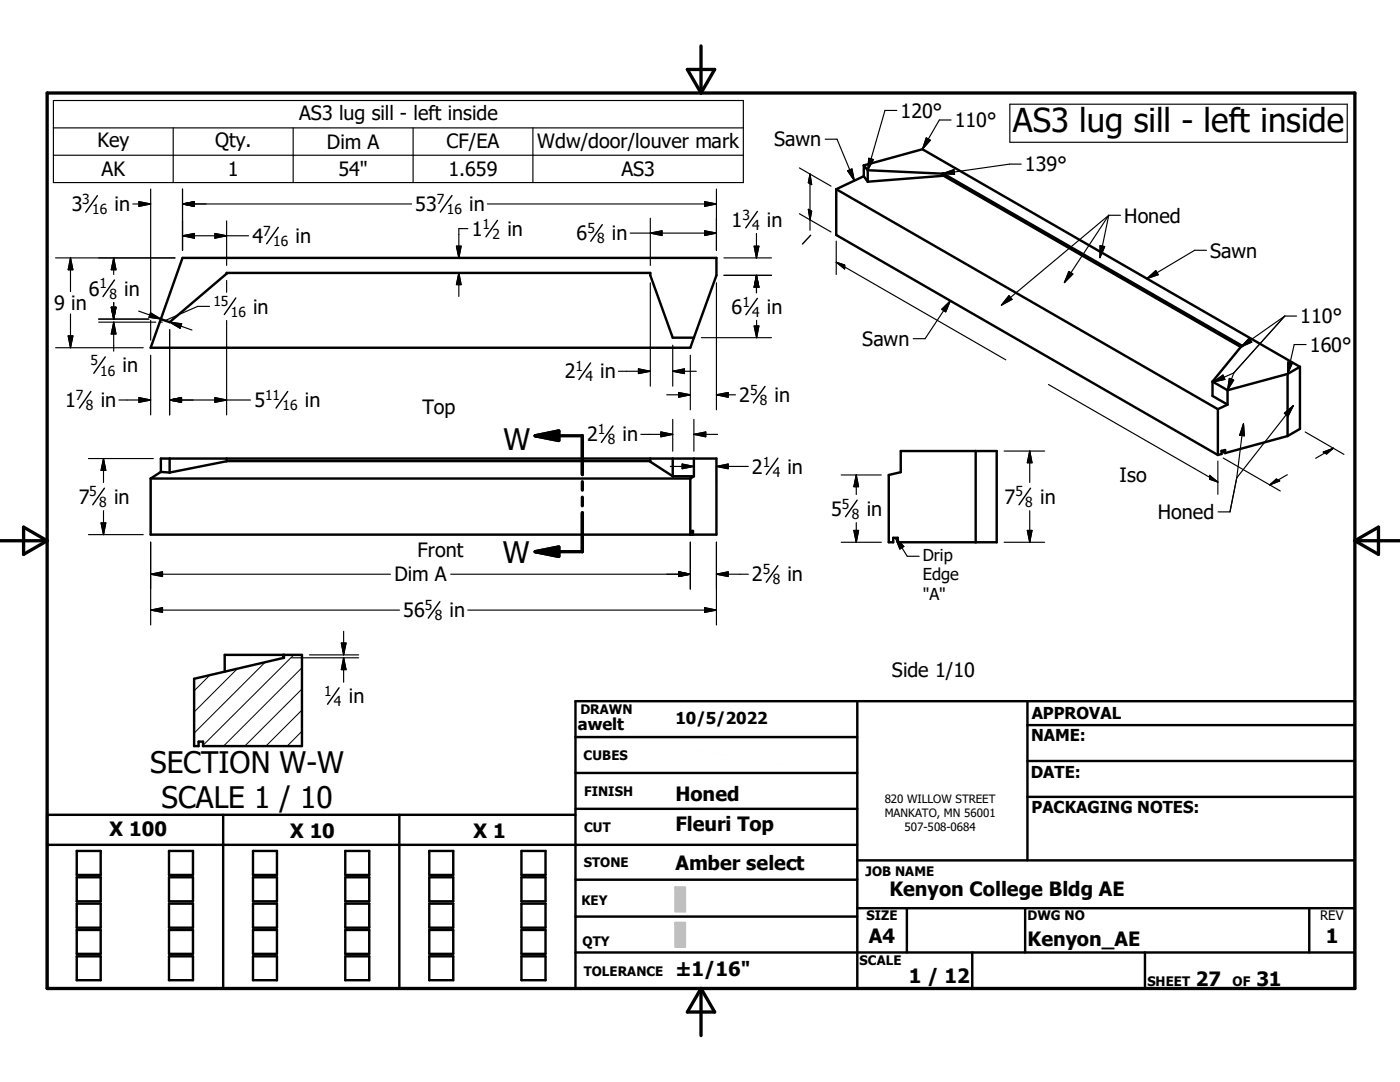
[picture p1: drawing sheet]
<svg xmlns="http://www.w3.org/2000/svg" width="279mm" height="216mm" viewBox="0 0 279 216" stroke-linecap="round" stroke-linejoin="round" font-family="sans-serif">
<path d="M41.9 134.7l-3.2 3.2M47.4 133.4l-8.7 8.7M52.9 132.1l-14.2 14.2M58.6 130.7l-18.1 18M60.3 137.5l-11.5 11.4M60.3 133.2l-15.7 15.7M60.3 145.9l-3 3M60.3 141.7l-7.2 7.2" fill="none" stroke="#000" stroke-width=".2"/>
<g fill="none" stroke="#000" stroke-width=".48">
<path d="M166.9 37.8v9.1l76.2 43.9M166.9 37.8l76.2 43.8M172.4 35.2l-5.5 2.6M172.4 33v2.2M172.4 33l11.7-3.2 75.3 43.4M172.4 33l.8 1M172.4 35.2l.8 1.1M173.2 34l14.9 .7M173.2 34v2.3M188.1 35.1l-14.9 1.2M188.1 34.7v.4M188.2 34.6l-.1 .1"/>
<path d="M188.2 34.6l59.8 34.4-.4 .2M188.2 35l59.4 34.2M188.2 35l-.1 .1M188.2 34.6v.4M36.4 51.5h106.6v3.4l-5.2 14.5h-107.7zM32.1 63.7l1.8 .6 11.4-9.7-.1-.1h84.6v.4l4.5 12.5h4.2M242 76.1l3 1.8M242 76.1v2.9l3 1.7M245 77.9v2.8M247.6 69.2l-5.6 6.9M257 74.6l-12 3.3M257 74.6v12.4"/>
<path d="M259.4 73.2l-2.4 1.4M259.4 73.2v12.4l-2.4 1.4M30.1 95.5h107.7M32.1 94.2v-2.7h110.9v15.2h-112.9v-11.2M32.1 94.2l-2 1.3M32.1 94.2l1.8 .1M33.9 91.5v2.8M45.3 92h84.5M45.3 91.5v.5l-11.4 2.3M129.8 91.5v.6l4.5 2.9M134.3 95h4.2M134.3 91.5v3.5"/>
<path d="M137.8 95.5v11.2M138.5 95l-.7 .5M138.5 91.5v3.5M179.8 90h19.1v18.2h-19.7v-.9h-.9v.9h-.9v-13.4l2.4-.6zM194.7 90v18.2M243.1 81.6v9.2M243.8 90v.6l-.7 .2M243.8 90l.7-.2v.6M243.8 90l.7 .4M245 80.7l-1.9 .9M257 87l-12.5 3.4M138 106.7v-.8h.3v.8"/>
<path d="M56.5 130.7v.6M56.7 130.7v.6l-18 4.1v13.5h.9v-.9h.9v.9h19.8v-18.2h-15.5v3.3M171.1 139.9v57.3M205 139.9v31.8M114.8 147.1h56.3M114.8 154.2h56.3M205 159h65.4M205 144.7h65.4M205 151.8h65.4M9.4 168.6h161.7M15.3 169.8h4.8v4.8h-4.8zM15.3 175.1h4.8v4.8h-4.8z"/>
<path d="M33.7 169.8h4.8v4.8h-4.8zM33.7 175.1h4.8v4.8h-4.8zM44.5 162.6v34.6M50.5 169.8h4.8v4.8h-4.8zM50.5 175.1h4.8v4.8h-4.8zM68.9 169.8h4.8v4.8h-4.8zM68.9 175.1h4.8v4.8h-4.8zM79.7 162.6v34.6M85.7 169.8h4.8v4.8h-4.8zM85.7 175.1h4.8v4.8h-4.8zM104.1 169.8h4.8v4.8h-4.8zM104.1 175.1h4.8v4.8h-4.8z"/>
<path d="M114.8 162.6h-105.4v34.6h261v-57.3h-155.6v57.3M114.8 175.5h56.3M114.8 161.4h56.3M171.1 171.7h99.3M15.3 180.3h4.8v4.8h-4.8zM15.3 185.6h4.8v4.7h-4.8zM15.3 190.8h4.8v4.8h-4.8zM33.7 185.6h4.8v4.7h-4.8zM33.7 190.8h4.8v4.8h-4.8zM33.7 180.3h4.8v4.8h-4.8zM50.5 185.6h4.8v4.7h-4.8zM50.5 190.8h4.8v4.8h-4.8z"/>
<path d="M50.5 180.3h4.8v4.8h-4.8zM68.9 185.6h4.8v4.7h-4.8zM68.9 190.8h4.8v4.8h-4.8zM68.9 180.3h4.8v4.8h-4.8zM85.7 185.6h4.8v4.7h-4.8zM85.7 190.8h4.8v4.8h-4.8zM85.7 180.3h4.8v4.8h-4.8zM104.1 185.6h4.8v4.7h-4.8zM104.1 190.8h4.8v4.8h-4.8zM104.1 180.3h4.8v4.8h-4.8zM114.8 182.9h56.3M114.8 190.1h155.6"/>
<path d="M171.1 181.2h99.3M181 181.2v8.9M194 190.1v7.1M204.6 181.2v8.9M228.5 190.1v7.1M261.3 181.2v8.9"/>
</g>
<g fill="none" stroke="#000" stroke-width=".66">
<path d="M9.4 18.6h261v178.6h-261zM137.2 13.9h5.4l-2.7 4.7zM139.9 9.2v9.4M106.8 87h9.4v7.7M106.8 87l4.7-1v1.9zM116.2 96.1v1.7M116.2 99.2v1.7M0 107.9h9.4M4.7 105.2l4.7 2.7-4.7 2.7zM106.8 110.1l4.7-1v1.9zM116.2 102.3v7.8h-9.4M270.4 107.9h9"/>
<path d="M270.4 107.9l4.7-2.7v5.4zM139.9 197.2v9.4M139.9 197.2l2.7 4.7h-5.4z"/>
</g>
<g fill="#c0c0c0" stroke="#c0c0c0" stroke-width=".48">
<path d="M134.8 184.1h1.9v4.8z"/>
<path d="M134.8 184.1l1.9 4.8h-1.9z"/>
<path d="M134.8 177.1h1.9v4.8z"/>
<path d="M134.8 177.1l1.9 4.8h-1.9z"/>
</g>
<path d="M106.8 87l4.7-1v1.9zM106.8 110.1l4.7-1v1.9z" fill="#000" stroke="#000" stroke-width=".66"/>
<g fill="none" stroke="#000" stroke-width=".23">
<path d="M10.7 20.1h137.6v16.3h-137.6zM10.7 25.5h137.6M10.7 31h137.6M30.1 37.7v24.9M34.6 25.5v10.9M36.4 37.7v12.3M58.5 25.5v10.9M82.4 25.5v10.9M106.4 25.5v10.9M143 37.7v12.3M159.5 33.5l6.3 3.6M161.7 34.7v11.3"/>
<path d="M161.7 34.7l.3 2.1-.7-.3zM164.7 27.8h2.3l3.5 8.3M169.2 34.1l.8-.4 .5 2.4zM173.4 31.6l.9 .2-1.1 2.2zM179 22h-2.4l-3.4 12M184.9 27.5l.8 .5-1.6 1.8zM188.1 34.7l2.3-.9 .1 1zM189.8 23.9h-2.3l-3.4 5.9M201.5 20.8h67.4v7.6h-67.4zM203.8 32.8h-2.3l-13.4 1.9M11.1 51.5h23.8M14.1 51.5v6.7"/>
<path d="M14.1 51.5l.4 2.3h-.9zM22.7 51.5l.4 2.3h-.9zM22.7 51.5v3.3M26.5 40.7h3.6M27.7 40.2l2.4 .5-2.4 .5zM36.4 40.7h45.7M36.4 40.7l2.4-.5v1zM36.4 47l2.4-.4v.9zM36.4 47h13.2M42.9 46.6l2.3 .4-2.3 .5zM45.2 44.1v8.9M45.2 56v2.3"/>
<path d="M91.1 49.1h.9l-.4 2.4zM91.6 54.5v4.7M91.6 54.5l.4 2.3h-.9zM93.4 45.6h-1.8v5.9M97.3 40.7h45.7M125.8 46.5h17.2M129.8 46.5l2.3-.4v.9zM129.8 43.5v9.5M129.8 56.4v20.7M140.6 40.2l2.4 .5-2.4 .5zM140.6 46.1l2.4 .4-2.4 .5zM143 56.4v25.4"/>
<path d="M144.5 51.5h9.5M144.5 54.9h9.5M150.5 49.1h1l-.5 2.4zM151 46.6v4.9M151 54.9v3.5M151 54.9l.5 2.4h-1zM159.5 42.7l6.3 3.6M161.3 41.8l.7 .3-.3 1.8zM166.9 52.3l33.8 19.5M166.9 52.3l1.7 .6v.8zM166.9 48.1v6.7M201.4 59l.6 .7-2.1 1.2z"/>
<path d="M213.3 54.2l.8 .5-1.7 1.7zM219.5 49l1 .2-1 2.2zM221.3 43l-21.4 17.9M221.3 43l-8.9 13.4M221.3 43l-1.8 8.4M221.3 43h2.3M228.9 55.6l1.8-1.6 .4 .8zM240.8 49.9h-2.4l-9.5 5.7M11.1 69.4h17.5M13.6 67h.9l-.4 2.4zM14.1 62.7v6.7M19.7 63.7h10"/>
<path d="M19.7 64.3h11.4M22.2 61.3h.9l-.4 2.4zM22.7 60.4v3.3M22.7 64.3v5.8M22.7 64.3l.4 2.3h-.9zM23.7 79.8h6.4M27.7 62.1l4.4 1.5M27.7 79.3l2.4 .5-2.4 .5zM30 62.4l2.1 1.2-2.4-.3zM30.1 63.9v4M30.1 70.9v11.9M31.8 64.3h.6"/>
<path d="M33.9 79.8h16.1M33.9 79.8l2.3-.5v1zM33.9 65.8v17M33.9 64.3l4.4 1.6M33.9 64.3l2.3 .3-.3 .9zM41.8 61.1h-2.3l-6.5 2.9M42.9 79.3l2.3 .5-2.3 .5zM45.2 64v18.8M123.4 74.1h6.4M127.4 73.6l2.4 .5-2.4 .4zM133.1 78.8h4.7M134.3 74.1h4.7"/>
<path d="M134.3 74.1l2.3-.5v.9zM134.3 68.9v8.2M135.4 78.3l2.4 .5-2.4 .5zM137.8 70.9v10.9M140 67.4h14M143 78.8l2.3-.5v1zM143 78.8h3.8M150.5 65h1l-.5 2.4zM151 63.9v3.5M188 61.7l1.7-1.7-1 2.2zM189.7 60l-5.1 7.6h-2.3M209.2 76.7l33.9 19.5"/>
<path d="M242.1 76.2l2-1.4 .3 .9zM245.3 75.5l.9 .3-1.2 2.1zM246.2 74.4l-4.1 1.8M246.2 74.4l-1.2 3.5M249.3 67.5l.5 .8-2.2 .9zM256.4 63.1l-8.8 6.1M256.4 63.1l-10.2 11.3M256.4 63.1h2.4M257 72.2l.9 .2-.9 2.2zM260.7 68.8h-2.4l-1.3 5.8M17.7 91.5h12.9M20.7 91.5v4.8"/>
<path d="M20.7 91.5l.4 2.4h-.9zM127.9 86.7h6.4M131.9 86.2l2.4 .5-2.4 .5zM133.8 93.1h4.7M134.3 83.7v6.3M136.1 92.6l2.4 .5-2.4 .4zM138.5 86.7h4.7M138.5 86.7l2.3-.5v1zM138.5 83.7v6.3M143 93v3M143 93.1l2.3-.5v.9zM143 93.1h6.3"/>
<path d="M167.9 94.8h8M170.9 94.8v3.9M170.9 94.8l.4 2.3h-.9zM200.4 90h8.1M205.5 90v6.3M205.5 90l.5 2.3h-1zM241.4 94.9l1.7 1.3-1.7-.6zM243.1 92v6.6M244.1 91.4l11.4 6.6M246.8 95.4l-1.3 6.7h-2.4M248.2 84.6l-1.4 10.8M248.2 84.6l.1 2.4-.9-.1z"/>
<path d="M253.4 96.8l1.3-1.2 .7 .4zM256.3 82.5l1.8-1.6-1 2.1zM256.9 94.7l-3.5 2.1M258.1 80.9l-11.3 14.5M260.5 86.2l7.7 4.5M264.1 90.2l2-.8-1.4 1.2zM266.1 89.4l-3.5 2M17.7 106.7h10.9M20.2 104.3h.9l-.4 2.4zM20.7 101.9v4.8M30.1 108.2v16.5M30.1 114.6h47.8"/>
<path d="M30.1 114.6l2.3-.5v.9zM89.9 114.6h47.9M135.4 114.1l2.4 .5-2.4 .4zM137.8 108.2v9.3M143 108.2v16.5M143 114.6h6.3M143 114.6l2.3-.5v.9zM167.9 108.2h8M170.4 105.8h.9l-.4 2.4zM170.9 104.3v3.9M178.7 107.3l2.4 3.7h2.3M178.7 107.3l1.7 1.7-.8 .6z"/>
<path d="M200.4 108.2h8.1M205 105.8h1l-.5 2.4zM205.5 101.9v6.3M30.1 121.7l2.3-.4v.9zM30.1 121.7h49.6M58.2 131.3h13.4M61.8 130.7h9.8M68.1 128.3h1l-.5 2.4zM68.6 126v4.7M68.6 131.3v4.8M68.6 131.3l.5 2.3h-1zM93.4 121.7h49.6"/>
<path d="M140.6 121.3l2.4 .4-2.4 .5z"/>
</g>
<g fill="#fff" stroke="#fff" stroke-width=".23">
<path d="M134.4 148.9h25.2v4.3z"/>
<path d="M134.4 148.9l25.2 4.3h-25.2z"/>
</g>
<g fill="none" stroke="#000" stroke-width=".28">
<path d="M19.4 39l-2.3 3.3M90.2 39l-2.3 3.3M22.8 55.9l-2.2 3.3M47.1 59.5l-2.3 3.3M55.5 45.4l-2.3 3.2M99.3 44l-2.3 3.2M120.2 44.8l-2.3 3.3M151.1 42.2l-2.3 3.3M151.1 59.5l-2.2 3.3M161.8 46.9l-1.6 1.8M18.1 78.1l-2.3 3.3M21 71.2l-2.3 3.3"/>
<path d="M57.4 78.1l-2.3 3.3M117.9 72.4l-2.4 3.3M152.7 77.1l-2.3 3.3M20.8 97.4l-2.3 3.3M122.3 85l-2.3 3.3M155.2 91.4l-2.3 3.3M171.1 99.8l-2.4 3.3M205.7 97.4l-2.3 3.3M155.2 112.9l-2.3 3.3M67.7 137.2l-2.3 3.3M87.8 120.1l-2.3 3.2"/>
</g>
<g fill="#000" stroke="#000" stroke-width=".23">
<path d="M161.7 34.7l.3 2.1-.7-.3zM169.2 34.1l.8-.4 .5 2.4zM173.4 31.6l.9 .2-1.1 2.2zM184.9 27.5l.8 .5-1.6 1.8zM188.1 34.7l2.3-.9 .1 1zM14.1 51.5l.4 2.3h-.9zM22.7 51.5l.4 2.3h-.9zM27.7 40.2l2.4 .5-2.4 .5zM36.4 40.7l2.4-.5v1zM36.4 47l2.4-.4v.9zM42.9 46.6l2.3 .4-2.3 .5zM91.1 49.1h.9l-.4 2.4z"/>
<path d="M91.6 54.5l.4 2.3h-.9zM129.8 46.5l2.3-.4v.9zM140.6 40.2l2.4 .5-2.4 .5zM140.6 46.1l2.4 .4-2.4 .5zM150.5 49.1h1l-.5 2.4zM151 54.9l.5 2.4h-1zM161.3 41.8l.7 .3-.3 1.8zM166.9 52.3l1.7 .6v.8zM201.4 59l.6 .7-2.1 1.2zM213.3 54.2l.8 .5-1.7 1.7zM219.5 49l1 .2-1 2.2zM228.9 55.6l1.8-1.6 .4 .8z"/>
<path d="M13.6 67h.9l-.4 2.4zM22.2 61.3h.9l-.4 2.4zM22.7 64.3l.4 2.3h-.9zM30 62.4l2.1 1.2-2.4-.3zM33.9 79.8l2.3-.5v1zM33.9 64.3l2.3 .3-.3 .9zM127.4 73.6l2.4 .5-2.4 .4zM135.4 78.3l2.4 .5-2.4 .5zM134.3 74.1l2.3-.5v.9zM143 78.8l2.3-.5v1zM150.5 65h1l-.5 2.4zM188 61.7l1.7-1.7-1 2.2z"/>
<path d="M242.1 76.2l2-1.4 .3 .9zM245.3 75.5l.9 .3-1.2 2.1zM249.3 67.5l.5 .8-2.2 .9zM257 72.2l.9 .2-.9 2.2zM20.7 91.5l.4 2.4h-.9zM27.7 79.3l2.4 .5-2.4 .5zM42.9 79.3l2.3 .5-2.3 .5zM131.9 86.2l2.4 .5-2.4 .5zM136.1 92.6l2.4 .5-2.4 .4zM138.5 86.7l2.3-.5v1zM143 93.1l2.3-.5v.9zM170.9 94.8l.4 2.3h-.9z"/>
<path d="M205.5 90l.5 2.3h-1zM241.4 94.9l1.7 1.3-1.7-.6zM248.2 84.6l.1 2.4-.9-.1zM253.4 96.8l1.3-1.2 .7 .4zM256.3 82.5l1.8-1.6-1 2.1zM264.1 90.2l2-.8-1.4 1.2zM20.2 104.3h.9l-.4 2.4zM30.1 114.6l2.3-.5v.9zM135.4 114.1l2.4 .5-2.4 .4zM143 114.6l2.3-.5v.9zM170.4 105.8h.9l-.4 2.4zM178.7 107.3l1.7 1.7-.8 .6z"/>
<path d="M205 105.8h1l-.5 2.4zM30.1 121.7l2.3-.4v.9zM68.1 128.3h1l-.5 2.4zM68.6 131.3l.5 2.3h-1zM140.6 121.3l2.4 .4-2.4 .5z"/>
</g>
<text font-size="6.6" x="202.1" y="26.4">AS3 lug sill - left inside</text>
<g font-size="5.9">
<text x="100.5" y="89.7">W</text>
<text x="100.3" y="112.4">W</text>
<text x="30" y="154.2">SECTION W-W</text>
<text x="32.2" y="161.2">SCALE 1 / 10</text>
</g>
<g font-size="3.9">
<text x="59.7" y="23.9">AS3 lug sill - left inside</text>
<text x="179.7" y="23.5">120°</text>
<text x="19.4" y="29.3">Key</text>
<text x="42.9" y="29.3">Qty.</text>
<text x="65.2" y="29.7">Dim A</text>
<text x="89.1" y="29.5">CF/EA</text>
<text x="107.2" y="29.5">Wdw/door/louver mark</text>
<text x="154.5" y="29.2">Sawn</text>
<text x="190.5" y="25.4">110°</text>
<text x="20.3" y="35.2">AK</text>
<text x="45.5" y="35.2">1</text>
<text x="67.5" y="35.2">54&quot;</text>
<text x="89.5" y="35.2">1.659</text>
<text x="124" y="35.2">AS3</text>
<text x="204.6" y="34.2">139°</text>
<text x="14.3" y="42.2">3</text>
<text x="22.9" y="42.2">in</text>
<text x="82.9" y="42.1">53</text>
<text x="93.6" y="42.1">in</text>
<text x="94.1" y="47.1">1</text>
<text x="101.3" y="47.1">in</text>
<text x="115.1" y="47.9">6</text>
<text x="122.1" y="47.9">in</text>
<text x="146" y="45.3">1</text>
<text x="153" y="45.3">in</text>
<text x="224.4" y="44.5">Honed</text>
<text x="50.4" y="48.5">4</text>
<text x="59" y="48.5">in</text>
<text x="241.5" y="51.4">Sawn</text>
<text x="17.7" y="59">6</text>
<text x="24.8" y="59">in</text>
<text x="10.8" y="61.9">9 in</text>
<text x="50.5" y="62.6">in</text>
<text x="146" y="62.6">6</text>
<text x="153" y="62.6">in</text>
<text x="259.5" y="64.5">110°</text>
<text x="172.1" y="69">Sawn</text>
<text x="261.4" y="70.2">160°</text>
<text x="24.5" y="74.3">in</text>
<text x="112.7" y="75.5">2</text>
<text x="119.8" y="75.5">in</text>
<text x="13" y="81.2">1</text>
<text x="20.1" y="81.2">in</text>
<text x="50.8" y="81.2">5</text>
<text x="60.8" y="81.2">in</text>
<text x="84.3" y="82.6">Top</text>
<text x="147.5" y="80.2">2</text>
<text x="154.6" y="80.2">in</text>
<text x="117.2" y="88.1">2</text>
<text x="124.2" y="88.1">in</text>
<text x="150.1" y="94.5">2</text>
<text x="157.1" y="94.5">in</text>
<text x="15.7" y="100.5">7</text>
<text x="22.8" y="100.5">in</text>
<text x="200.5" y="100.5">7</text>
<text x="207.6" y="100.5">in</text>
<text x="223.4" y="96.1">Iso</text>
<text x="165.9" y="102.9">5</text>
<text x="173" y="102.9">in</text>
<text x="231.1" y="103.6">Honed</text>
<text x="83.3" y="111.1">Front</text>
<text x="78.7" y="116">Dim A</text>
<text x="150.1" y="116">2</text>
<text x="157.1" y="116">in</text>
<text x="80.5" y="123.1">56</text>
<text x="89.7" y="123.1">in</text>
<text x="178" y="135.2">Side 1/10</text>
<text x="69.6" y="140.3">in</text>
<text x="134.8" y="159.8">Honed</text>
<text x="21.9" y="166.8">X 100</text>
<text x="57.9" y="167.1">X 10</text>
<text x="94.5" y="167.2">X 1</text>
<text x="134.8" y="165.9">Fleuri Top</text>
<text x="134.8" y="173.6">Amber select</text>
<text x="177.5" y="178.8">Kenyon College Bldg AE</text>
<text x="173.4" y="188.3">A4</text>
<text x="205.1" y="188.8">Kenyon_AE</text>
<text x="264.6" y="188.3">1</text>
<text x="134.8" y="194.8">±1/16&quot;</text>
<text x="181.4" y="196.1">1 / 12</text>
<text x="238.7" y="196.7">27</text>
<text x="250.7" y="196.7">31</text>
</g>
<g font-size="3.3">
<text x="184.1" y="111.8">Drip</text>
<text x="184.1" y="115.8">Edge</text>
<text x="184.1" y="119.7">&quot;A&quot;</text>
<text x="205.9" y="143.6">APPROVAL</text>
<text x="115.3" y="145.6">awelt</text>
<text x="134.8" y="144.5">10/5/2022</text>
<text x="205.8" y="147.9">NAME:</text>
<text x="205.7" y="155.1">DATE:</text>
<text x="205.9" y="162.1">PACKAGING NOTES:</text>
</g>
<g font-size="2.8">
<text x="16.4" y="40.7">3</text>
<text x="87.2" y="40.7">7</text>
<text x="18.4" y="42.8">16</text>
<text x="52.5" y="47">7</text>
<text x="89.2" y="42.7">16</text>
<text x="96.3" y="45.6">1</text>
<text x="98.3" y="47.7">2</text>
<text x="117.2" y="46.5">5</text>
<text x="148.2" y="43.8">3</text>
<text x="150.1" y="45.8">4</text>
<text x="54.5" y="49.1">16</text>
<text x="119.2" y="48.6">8</text>
<text x="19.9" y="57.5">1</text>
<text x="21.8" y="59.6">8</text>
<text x="42.6" y="61.1">15</text>
<text x="46.1" y="63.2">16</text>
<text x="148.2" y="61.2">1</text>
<text x="150.1" y="63.2">4</text>
<text x="18" y="72.9">5</text>
<text x="20" y="74.9">16</text>
<text x="114.8" y="74.1">1</text>
<text x="116.8" y="76.1">4</text>
<text x="15.2" y="79.8">7</text>
<text x="17.1" y="81.8">8</text>
<text x="52.9" y="79.8">11</text>
<text x="56.4" y="81.8">16</text>
<text x="149.7" y="78.7">5</text>
<text x="151.6" y="80.8">8</text>
<text x="119.3" y="86.7">1</text>
<text x="121.3" y="88.7">8</text>
<text x="152.2" y="93.1">1</text>
<text x="154.2" y="95.1">4</text>
<text x="17.8" y="99.1">5</text>
<text x="19.8" y="101.1">8</text>
<text x="168" y="101.5">5</text>
<text x="202.6" y="99.1">5</text>
<text x="204.6" y="101.1">8</text>
<text x="170" y="103.5">8</text>
<text x="152.2" y="114.5">5</text>
<text x="154.2" y="116.6">8</text>
<text x="84.8" y="121.7">5</text>
<text x="86.8" y="123.7">8</text>
<text x="64.7" y="138.9">1</text>
<text x="66.6" y="140.9">4</text>
</g>
<g font-size="2.6">
<text x="115.8" y="142.4">DRAWN</text>
<text x="116.5" y="151.6">CUBES</text>
<text x="116.6" y="158.8">FINISH</text>
<text x="116.6" y="166.1">CUT</text>
<text x="116.5" y="173">STONE</text>
<text x="172.8" y="174.7">JOB NAME</text>
<text x="116" y="180.7">KEY</text>
<text x="172.9" y="183.6">SIZE</text>
<text x="205.1" y="183.6">DWG NO</text>
<text x="263.5" y="183.6">REV</text>
<text x="116.2" y="188.8">QTY</text>
<text x="116.5" y="194.7">TOLERANCE</text>
<text x="171.5" y="192.5">SCALE</text>
<text x="229" y="196.7">SHEET</text>
<text x="246" y="196.7">OF</text>
</g>
<g font-size="2.3">
<text x="176.6" y="160.3">820 WILLOW STREET</text>
<text x="176.6" y="163">MANKATO, MN 56001</text>
<text x="180.5" y="165.8">507-508-0684</text>
</g>
</svg>
